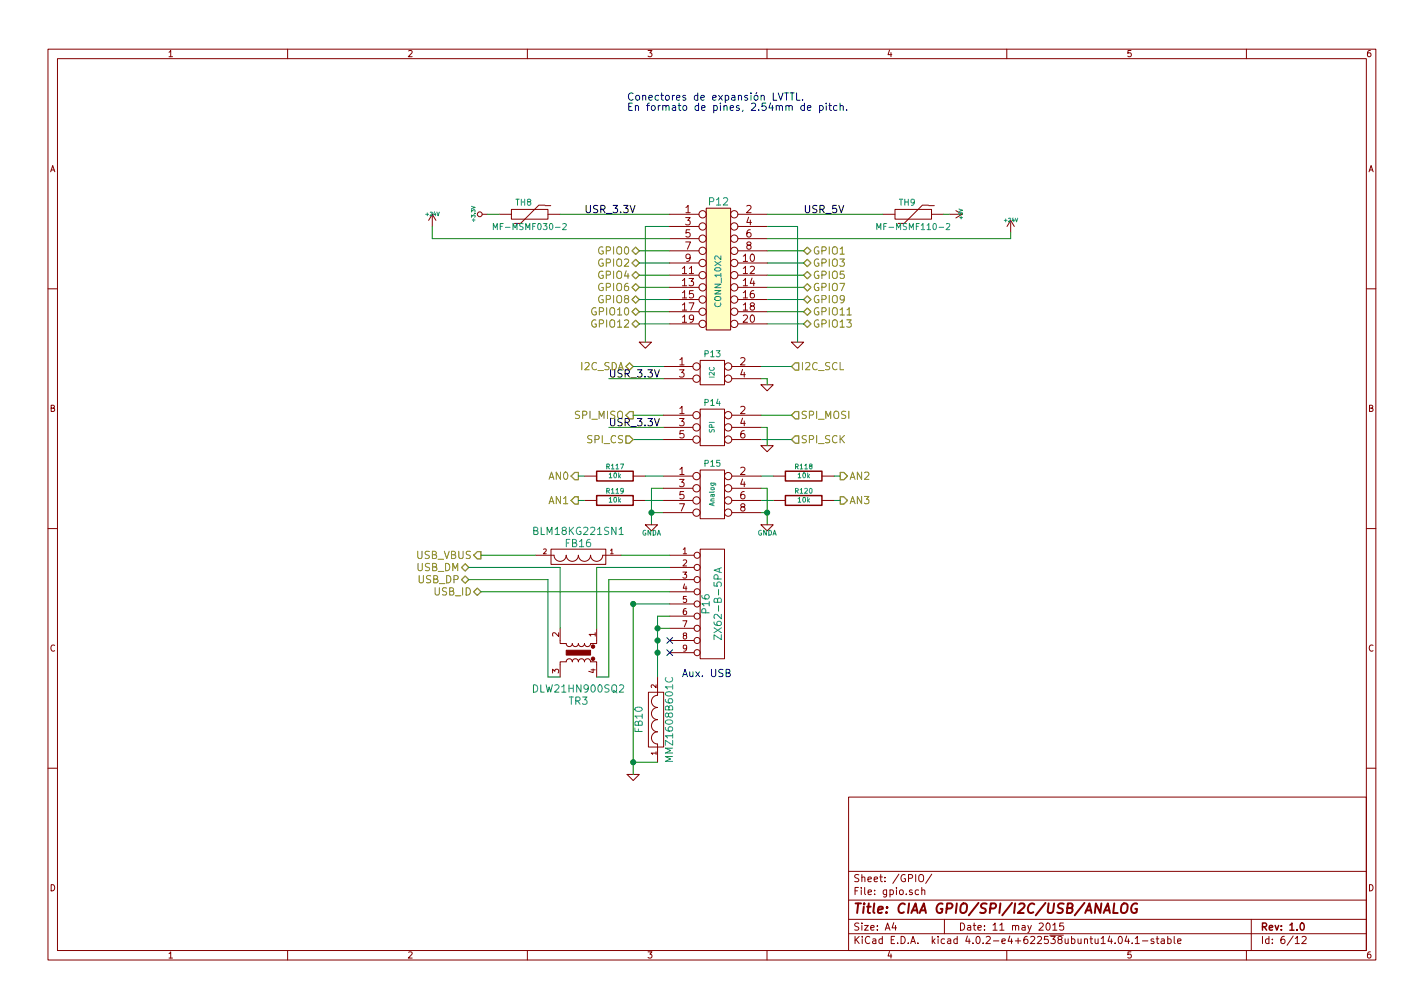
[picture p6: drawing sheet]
<svg xmlns="http://www.w3.org/2000/svg" width="297mm" height="210mm" viewBox="0 0 297 210" stroke-linecap="round" stroke-linejoin="round" font-family="sans-serif">
<g fill="none" stroke="#840000" stroke-width=".21">
<path d="M10 10.3h277v189.9h-277zM12 12.2h273v186.1h-273zM60 10.3v1.9M110 10.3v1.9M160 10.3v1.9M210 10.3v1.9M260 10.3v1.9M90.2 44.7l-.8 1.3M90.2 44.7v2.5M90.2 44.7l.7 1.3M100.6 44.7h1M104.1 44.7h2.6"/>
<path d="M106.7 43.7h7.6v2h-7.6zM113.7 42.8h-1.3l-3.8 3.8h-1.3M114.3 44.7h2.5M139.7 44.7h6.1M139.7 47.2h6.1M139.7 49.8h6.1M139.7 52.3h6.1M139.7 54.9h6.1M139.7 57.4h6.1M139.7 59.9h6.1M147.3 43.4h5.1v25.4h-5.1zM153.9 44.7h6.1"/>
<path d="M153.9 47.2h6.1M153.9 49.8h6.1M153.9 52.3h6.1M153.9 54.9h6.1M153.9 57.4h6.1M153.9 59.9h6.1M184.1 44.7h2.6M186.7 43.7h7.6v2h-7.6zM193.7 42.8h-1.3l-3.8 3.8h-1.3M194.3 44.7h2.5M198.1 44.7h2.6M199.4 43.9l1.3 .8"/>
<path d="M200.7 44.7l-1.3 .8M210.8 46l-.7 1.2M210.8 46v2.5M210.8 46l.8 1.2M10 60.2h2M133.3 71.4h2.6l-1.3 1.2zM138.4 76.4h6.1M138.4 79h6.1M139.7 67.6h6.1M139.7 62.5h6.1M139.7 65h6.1M146 75.2h5.1v5.1h-5.1z"/>
<path d="M152.7 76.4h6M152.7 79h6M153.9 67.6h6.1M153.9 62.5h6.1M153.9 65h6.1M165.1 71.4h2.5l-1.2 1.2zM285 60.2h2M121.9 99.3h2.6M132.1 99.3h2.5M138.4 99.3h6.1M138.4 86.6h6.1M138.4 89.1h6.1"/>
<path d="M138.4 91.7h6.1M146 85.3h5.1v7.7h-5.1zM146 98h5.1v10.2h-5.1zM152.7 99.3h6M152.7 86.6h6M152.7 89.1h6M152.7 91.7h6M158.7 80.3h2.6l-1.3 1.2zM158.7 93h2.6l-1.3 1.2zM161.3 99.3h2.5M171.4 99.3h2.6M10 110.3h2"/>
<path d="M111.8 115.8h3.8a1.27 1.27 0 0 0 1.2 1.3 1.27 1.27 0 0 0 1.3-1.3 1.27 1.27 0 0 0 1.3 1.3 1.27 1.27 0 0 0 1.2-1.3 1.27 1.27 0 0 0 1.3 1.3 1.27 1.27 0 0 0 1.3-1.3 1.27 1.27 0 0 0 1.3 1.3 1.27 1.27 0 0 0 1.2-1.3h3.8M114.9 114.5h11.5v3.2h-11.5zM121.9 104.4h2.6M132.1 104.4h2.5M134.6 109.5h2.6l-1.3 1.2zM138.4 104.4h6.1M138.4 101.8h6.1M138.4 106.9h6.1M139.7 115.8h5.1M139.7 118.4h5.1M146 114.5h5.1v22.9h-5.1zM152.7 104.4h6"/>
<path d="M152.7 101.8h6M152.7 106.9h6M158.7 109.5h2.6l-1.3 1.2zM161.3 104.4h2.5M171.4 104.4h2.6M285 110.3h2M116.8 131.1v3.1l1.3 .1a.64 .64 0 0 0 .7 .6 .64 .64 0 0 0 .6-.7v.1a.64 .64 0 0 0 .6 .6 .64 .64 0 0 0 .6-.7v.1a.64 .64 0 0 0 .7 .6 .64 .64 0 0 0 .6-.7v.1a.64 .64 0 0 0 .7 .6 .64 .64 0 0 0 .6-.7h1.3v-3.1M139.7 120.9h5.1M139.7 123.4h5.1M139.7 126h5.1M139.7 128.5h5.1M139.7 131.1h5.1"/>
<path d="M139.7 133.6h5.1M139.7 136.1h5.1M116.8 141.2v-3.2h1.3a.64 .64 0 0 1 .7-.6 .64 .64 0 0 1 .6 .6 .64 .64 0 0 1 .6-.6 .64 .64 0 0 1 .6 .6 .64 .64 0 0 1 .7-.6 .64 .64 0 0 1 .6 .6 .64 .64 0 0 1 .7-.6 .64 .64 0 0 1 .6 .6h1.3v3.2M135.3 144.4h3.1v11.4h-3.1zM137.2 141.2v3.8a1.27 1.27 0 0 0-1.3 1.3 1.27 1.27 0 0 0 1.3 1.3 1.27 1.27 0 0 0-1.3 1.2 1.27 1.27 0 0 0 1.3 1.3 1.27 1.27 0 0 0-1.3 1.3 1.27 1.27 0 0 0 1.3 1.2 1.27 1.27 0 0 0-1.3 1.3 1.27 1.27 0 0 0 1.3 1.3v3.8M10 160.2h2M130.8 161.5h2.5l-1.2 1.3zM177 166.3h108v32h-108zM285 160.2h2M60 198.3v1.9M110 198.3v1.9M160 198.3v1.9"/>
<path d="M177 194.8h108M177 191.8h108M177 187.8h108M177 181.8h108M186.4 192.5l-.3 1h.9M186.8 193v1M191.6 185.7l-.4-.1-.3 .3 .1 .6 .2 .1 .4-.1M191.7 182.6l.3-.2a.53 .53 0 0 1 .7 .5v.5a.51 .51 0 0 1-.8 .4 1.05 1.05 0 0 1-.2-1.2zM192.3 185.7l.2-.1 .4 .1v.9M192.3 185.1v1.5M194.4 182.3l-1.3 2M197 191.8v3"/>
<path d="M210 198.3v1.9M218.4 192.6l.1-.1a.8 .8 0 0 1 .6 .8 .8 .8 0 0 1-.6 .7 .97 .97 0 0 1-.1-1.4zM219.6 193l.4-.5v1.5M219.6 194h.9M221.8 192.5h-.7l-.1 .7h.7l.2 .2-.1 .5-.2 .1-.6-.1M233.4 195.5l.2-.2a.8 .8 0 0 1 .5 .8 .8 .8 0 0 1-.5 .7l-.4-.5zM235 195.2l-.3 1.1h.9M235.4 195.8v1M236.2 196.7v.1M236.8 195.8l.4-.5v1.5M236.8 196.8h.9M238.3 196.3h1.1"/>
<path d="M240.7 195.9l-.4-.1-.2 .2 .1 .3 .5 .1v.3h-.6M241.2 195.8h.5M241.4 195.3v1.3l.3 .2M242.2 195.9h.6l.1 .9M242.9 196.2l-.5 .1-.2 .2 .2 .3 .5-.1M243.6 195.9l.4-.1 .3 .3-.1 .6h-.6M243.6 195.3v1.5M244.9 195.3v1.3l.2 .2M245.6 196.3l.8-.1-.1-.3-.4-.1-.3 .2 .1 .7h.6M260 198.3v1.9M261 191.8v6.5M270.2 195.8l.4-.5v1.5"/>
<path d="M270.2 196.8h.8M271.6 195.5l.6-.2 .3 .5-1 1h1"/>
<circle cx="100.1" cy="44.7" r=".51"/>
<circle cx="146.6" cy="49.8" r=".76"/>
<circle cx="146.6" cy="52.3" r=".76"/>
<circle cx="146.6" cy="59.9" r=".76"/>
<circle cx="146.6" cy="57.4" r=".76"/>
<circle cx="146.6" cy="47.2" r=".76"/>
<circle cx="146.6" cy="54.9" r=".76"/>
<circle cx="146.6" cy="44.7" r=".76"/>
<circle cx="153.2" cy="44.7" r=".76"/>
<circle cx="153.2" cy="49.8" r=".76"/>
<circle cx="153.2" cy="59.9" r=".76"/>
<circle cx="153.2" cy="47.2" r=".76"/>
<circle cx="153.2" cy="52.3" r=".76"/>
<circle cx="153.2" cy="54.9" r=".76"/>
<circle cx="153.2" cy="57.4" r=".76"/>
<circle cx="145.3" cy="79" r=".76"/>
<circle cx="145.3" cy="76.4" r=".76"/>
<circle cx="146.6" cy="65" r=".76"/>
<circle cx="146.6" cy="62.5" r=".76"/>
<circle cx="146.6" cy="67.6" r=".76"/>
<circle cx="151.9" cy="76.4" r=".76"/>
<circle cx="151.9" cy="79" r=".76"/>
<circle cx="153.2" cy="65" r=".76"/>
<circle cx="153.2" cy="67.6" r=".76"/>
<circle cx="153.2" cy="62.5" r=".76"/>
<circle cx="145.3" cy="91.7" r=".76"/>
<circle cx="145.3" cy="86.6" r=".76"/>
<circle cx="145.3" cy="89.1" r=".76"/>
<circle cx="145.3" cy="99.3" r=".76"/>
<circle cx="151.9" cy="91.7" r=".76"/>
<circle cx="151.9" cy="99.3" r=".76"/>
<circle cx="151.9" cy="86.6" r=".76"/>
<circle cx="151.9" cy="89.1" r=".76"/>
<circle cx="145.3" cy="101.8" r=".76"/>
<circle cx="145.3" cy="104.4" r=".76"/>
<circle cx="145.3" cy="106.9" r=".76"/>
<circle cx="145.4" cy="115.8" r=".63"/>
<circle cx="145.4" cy="118.4" r=".63"/>
<circle cx="151.9" cy="106.9" r=".76"/>
<circle cx="151.9" cy="104.4" r=".76"/>
<circle cx="151.9" cy="101.8" r=".76"/>
<circle cx="145.4" cy="123.4" r=".63"/>
<circle cx="145.4" cy="120.9" r=".63"/>
<circle cx="145.4" cy="126" r=".63"/>
<circle cx="145.4" cy="133.6" r=".63"/>
<circle cx="145.4" cy="136.1" r=".63"/>
<circle cx="145.4" cy="131.1" r=".63"/>
<circle cx="145.4" cy="128.5" r=".63"/>
</g>
<path d="M124.5 98.3h7.6v2h-7.6zM163.8 98.3h7.6v2h-7.6zM124.5 103.4h7.6v2h-7.6zM163.8 103.4h7.6v2h-7.6zM271.3 192.7l.3-.2a.8 .8 0 0 1 .5 .8 .8 .8 0 0 1-.5 .7l-.4-.5z" fill="none" stroke="#840000" stroke-width=".3"/>
<path d="M230.2 190.4l.9-2 .4 2M230.4 189.9h1M232.4 188.4l-.2 2h.9M234 188.7a.66 .66 0 0 1 1.2 0 1.43 1.43 0 0 1-.6 1.7l-.6-.1a1.49 1.49 0 0 1 0-1.6zM237.2 188.5a1.02 1.02 0 0 0-1.2 .7 1.02 1.02 0 0 0 .5 1.2l.6-.1 .1-.7h-.4" fill="none" stroke="#840000" stroke-width=".41"/>
<g fill="none" stroke="#848400" stroke-width=".25">
<path d="M131.8 57.4l.8-.8 .7 .8-.7 .8zM131.8 59.9l.8-.7 .7 .7-.7 .8zM132.6 51.6l.7 .7-.7 .8-.8-.8zM132.6 54.1l.7 .8-.7 .7-.8-.7zM167.6 52.3l.8-.7 .8 .7-.8 .8zM167.6 54.9l.8-.8 .8 .8-.8 .7zM167.6 57.4l.8-.8 .8 .8-.8 .8zM167.6 59.9l.8-.7 .8 .7-.8 .8zM130.6 76.4l.7-.7 .8 .7-.8 .8zM131.8 62.5l.8-.8 .7 .8-.7 .7zM132.6 64.3l.7 .7-.7 .8-.8-.8zM132.6 66.8l.7 .8-.7 .7-.8-.7z"/>
<path d="M165.9 75.7h.7v1.5h-.7l-.8-.8zM167.6 62.5l.8-.8 .8 .8-.8 .7zM167.6 65l.8-.7 .8 .7-.8 .8zM167.6 67.6l.8-.8 .8 .8-.8 .7zM119.9 98.5h.7v1.6h-.7l-.8-.8zM130.6 90.9h.7l.8 .8-.8 .8h-.7zM131.3 85.8h.8v1.6h-.8l-.7-.8zM165.1 86.6l.8-.8h.7v1.6h-.7zM165.9 90.9h.7v1.6h-.7l-.8-.8zM175.3 98.5h.7l.8 .8-.8 .8h-.7zM96.3 118.4l.7-.8 .8 .8-.8 .7zM99.6 115.1h.7v1.5h-.7l-.8-.8z"/>
<path d="M119.9 103.6h.7v1.6h-.7l-.8-.8zM175.3 103.6h.7l.8 .8-.8 .8h-.7zM96.3 120.9l.7-.8 .8 .8-.8 .8zM98.8 123.4l.8-.7 .7 .7-.7 .8z"/>
</g>
<g fill="none" stroke="#008400" stroke-width=".21">
<path d="M90.2 47.2v2.6h49.5M101.6 44.7h2.5M116.8 44.7h22.9M133.3 52.3h6.4M133.3 54.9h6.4M133.3 57.4h6.4M133.3 59.9h6.4M139.7 47.2h-5.1v24.2M160 52.3h7.6M160 54.9h7.6M160 57.4h7.6M160 59.9h7.6"/>
<path d="M160 44.7h24.1M160 47.2h6.4v24.2M196.8 44.7h1.3M210.8 48.5v1.3h-50.8M127 79h11.4M132.1 76.4h6.3M133.3 62.5h6.4M133.3 65h6.4M133.3 67.6h6.4M158.7 76.4h6.4M158.7 79h1.3v1.3M160 62.5h7.6"/>
<path d="M160 65h7.6M160 67.6h7.6M120.6 99.3h1.3M127 89.1h11.4M132.1 86.6h6.3M132.1 91.7h6.3M134.6 99.3h3.8M158.7 86.6h6.4M158.7 91.7h6.4M158.7 99.3h2.6M158.7 89.1h1.3v3.9M174 99.3h1.3"/>
<path d="M97.8 118.4h19v12.7M100.3 115.8h11.5M120.6 104.4h1.3M129.5 115.8h10.2M134.6 104.4h3.8M135.9 106.9h2.5M138.4 101.8h-2.5v7.7M139.7 118.4h-15.2v12.7M158.7 106.9h1.3M158.7 101.8h1.3v7.7M158.7 104.4h2.6M174 104.4h1.3"/>
<path d="M97.8 120.9h16.5v20.3h2.5M100.3 123.4h39.4M137.2 131.1h2.5M139.7 128.5h-2.5v12.7M139.7 120.9h-12.7v20.3h-2.5M139.7 126h-7.6v35.5M132.1 159h5.1"/>
</g>
<path d="M176.7 65.7h.9" fill="none" stroke="#848400" stroke-width=".21"/>
<path d="M102.9 47.9v-1.3l.4 .9 .4-.9v1.3M117.4 46.7l.5-.1 .2 .4-.8 .9h.8M182.9 47.9v-1.3l.4 .9 .4-.9v1.3M197.4 46.7l.5-.1 .2 .4-.8 .9h.8M129.1 110.4l.5-.4v1.5M129.1 111.5h.9M150 118.6v.7M150.5 118.4l-1.6 .5 1.6 .6M150.5 132.4v1l-1.6-1v1M138.9 141.3a.72 .72 0 0 0 .5 1 .72 .72 0 0 0 .9-.7l-.1-.3M140.3 157.8h-1.5l1.1 .5-1.1 .5h1.5" fill="none" stroke="#008484" stroke-width=".21"/>
<g fill="#008400" stroke="#008400" stroke-width=".25">
<circle cx="135.9" cy="106.9" r=".51"/>
<circle cx="132.1" cy="159" r=".51"/>
<circle cx="137.2" cy="131.1" r=".51"/>
<circle cx="137.2" cy="133.6" r=".51"/>
<circle cx="137.2" cy="136.1" r=".51"/>
<circle cx="160" cy="106.9" r=".51"/>
<circle cx="132.1" cy="126" r=".51"/>
</g>
<g fill="none" stroke="#0000c2" stroke-width=".21">
<path d="M162.3 19.4l.5 1.5 .5-1.5M163.6 19.4h.9M164.1 19.4v1.5M164.8 19.4h.9M165.2 19.4v1.5M166.2 19.4v1.5h.7M167.4 20.7v.2M168.4 22.5l.8-.1-.1-.3-.4-.1-.3 .2 .1 .8h.6M171 22.1l.4-.1 .3 .3-.1 .7h-.6M171 22v1.5M172.3 21.5v.2M172.3 22v1"/>
<path d="M172.9 22h.6M173.1 21.5v1.3l.4 .2M174.6 22.1l-.4-.1-.3 .3 .1 .7h.6M175.2 22.2l.1-.1a.36 .36 0 0 1 .6 .1v.8M175.2 21.5v1.5M176.6 22.9v.1M151.5 140.4l.6-.1 .2-.3-.1-.2-.7-.2v1.5h.5l.3-.2v-.3l-.3-.2"/>
</g>
<g fill="#840000" stroke="#840000" stroke-width=".21">
<path d="M118.1 135.6h5.1v1h-5.1z"/>
<circle cx="123.7" cy="134.9" r=".36"/>
<circle cx="123.7" cy="137.4" r=".36"/>
</g>
<path d="M147.3 43.4h5.1v25.4h-5.1z" fill="#ffffc2" stroke="#ffffc2" stroke-width=".21"/>
<path d="M139.1 133l1.2 1.2M139.1 135.5l1.2 1.2M140.3 133l-1.2 1.2M140.3 135.5l-1.2 1.2" fill="none" stroke="#000084" stroke-width=".21"/>
<text font-size="2.8" fill="#840000" x="178" y="190.5">Title: CIAA GPIO/SPI/I2C/USB/ANALOG</text>
<g font-size="2.1" fill="#0000c2">
<text x="130.8" y="21">Conectores de expansión LVTTL.</text>
<text x="130.8" y="23.1">En formato de pines, 2.54mm de pitch.</text>
<text x="142.2" y="141.2">Aux. USB</text>
</g>
<g font-size="2.1" fill="#840000">
<text x="113.9" y="43.6">-</text>
<text x="142.9" y="44.4">1</text>
<text x="142.9" y="47">3</text>
<text x="155.6" y="44.4">2</text>
<text x="155.6" y="47">4</text>
<text x="194" y="43.6">-</text>
<text x="142.9" y="49.5">5</text>
<text x="142.9" y="52.1">7</text>
<text x="155.6" y="49.5">6</text>
<text x="155.6" y="52.1">8</text>
<text x="142.3" y="57.1">11</text>
<text x="142.3" y="59.7">13</text>
<text x="142.9" y="54.6">9</text>
<text x="155" y="54.6">10</text>
<text x="155" y="57.1">12</text>
<text x="155" y="59.7">14</text>
<text x="142.3" y="62.2">15</text>
<text x="142.3" y="64.8">17</text>
<text x="155" y="62.2">16</text>
<text x="155" y="64.8">18</text>
<text x="142.3" y="67.3">19</text>
<text x="155" y="67.3">20</text>
<text x="141.7" y="76.2">1</text>
<text x="154.4" y="76.2">2</text>
<text x="141.7" y="78.7">3</text>
<text x="154.4" y="78.7">4</text>
<text x="141.7" y="86.4">1</text>
<text x="141.7" y="88.9">3</text>
<text x="154.4" y="86.4">2</text>
<text x="154.4" y="88.9">4</text>
<text x="141.7" y="91.4">5</text>
<text x="154.4" y="91.4">6</text>
<text x="141.7" y="99.1">1</text>
<text x="141.7" y="101.6">3</text>
<text x="154.4" y="99.1">2</text>
<text x="154.4" y="101.6">4</text>
<text x="141.7" y="104.1">5</text>
<text x="141.7" y="106.7">7</text>
<text x="154.4" y="104.1">6</text>
<text x="154.4" y="106.7">8</text>
<text x="178" y="184">Sheet: /GPIO/</text>
<text x="178" y="186.7">File: gpio.sch</text>
<text x="178" y="196.9">KiCad E.D.A. kicad 4.0.2-e4+622538ubuntu14.04.1-stable</text>
<text x="178" y="194.1">Size: A4</text>
<text x="200" y="194.1">Date: 11 may 2015</text>
<text x="263" y="194.1">Rev: 1.0</text>
<text x="263" y="196.9">Id: 6/12</text>
</g>
<g font-size="2.1">
<text x="121.9" y="44.4">USR_3.3V</text>
<text x="167.6" y="44.4">USR_5V</text>
<text x="127" y="78.7">USR_3.3V</text>
<text x="127" y="88.9">USR_3.3V</text>
</g>
<g font-size="2.1" fill="#008484">
<text x="148" y="42.8">P12</text>
<text x="111.8" y="111.6">BLM18KG221SN1</text>
<text x="118" y="114.1">FB16</text>
<text x="148" y="127.9" transform="rotate(-90 148 127.9)">P16</text>
<text x="150.5" y="132" transform="rotate(-90 150.5 132)">ZX62-B-5PA</text>
<text x="111.6" y="144.4">DLW21HN900SQ2</text>
<text x="118.6" y="147">TR3</text>
<text x="134" y="152.7" transform="rotate(-90 134 152.7)">FB10</text>
<text x="140.4" y="158.2" transform="rotate(-90 140.4 158.2)">MMZ1608B601C</text>
</g>
<g font-size="2.1" fill="#848400">
<text x="124.9" y="53.1">GPIO0</text>
<text x="169.6" y="53.1">GPIO1</text>
<text x="124.9" y="55.6">GPIO2</text>
<text x="124.9" y="58.2">GPIO4</text>
<text x="169.6" y="55.6">GPIO3</text>
<text x="169.6" y="58.2">GPIO5</text>
<text x="123.7" y="65.8">GPIO10</text>
<text x="124.9" y="60.7">GPIO6</text>
<text x="124.9" y="63.2">GPIO8</text>
<text x="169.6" y="60.7">GPIO7</text>
<text x="169.6" y="63.2">GPIO9</text>
<text x="169.6" y="65.8">GPIO11</text>
<text x="123.7" y="68.3">GPIO12</text>
<text x="169.6" y="68.3">GPIO13</text>
<text x="121.2" y="77.2">I2C_SDA</text>
<text x="167" y="77.2">I2C_SCL</text>
<text x="120.1" y="87.4">SPI_MISO</text>
<text x="167" y="87.4">SPI_MOSI</text>
<text x="122.6" y="92.5">SPI_CS</text>
<text x="167" y="92.5">SPI_SCK</text>
<text x="114.5" y="100.1">AN0</text>
<text x="177.2" y="100.1">AN2</text>
<text x="114.5" y="105.2">AN1</text>
<text x="177.2" y="105.2">AN3</text>
<text x="86.8" y="116.6">USB_VBUS</text>
<text x="86.9" y="119.1">USB_DM</text>
<text x="87.2" y="121.7">USB_DP</text>
<text x="90.6" y="124.2">USB_ID</text>
</g>
<g font-size="1.8" fill="#840000">
<text x="35" y="11.9">1</text>
<text x="85" y="11.9">2</text>
<text x="135" y="11.9">3</text>
<text x="185" y="11.9">4</text>
<text x="235" y="11.9">5</text>
<text x="285" y="11.9">6</text>
<text x="10.4" y="35.9">A</text>
<text x="285.4" y="35.9">A</text>
<text x="10.4" y="85.9">B</text>
<text x="285.4" y="85.9">B</text>
<text x="142.4" y="115.6">1</text>
<text x="142.4" y="118.1">2</text>
<text x="142.4" y="120.6">3</text>
<text x="142.4" y="123.2">4</text>
<text x="142.4" y="125.7">5</text>
<text x="142.4" y="128.3">6</text>
<text x="142.4" y="130.8">7</text>
<text x="10.4" y="135.9">C</text>
<text x="116.6" y="132.8" transform="rotate(-90 116.6 132.8)">2</text>
<text x="124.2" y="132.8" transform="rotate(-90 124.2 132.8)">1</text>
<text x="142.4" y="133.3">8</text>
<text x="142.4" y="135.9">9</text>
<text x="285.4" y="135.9">C</text>
<text x="116.6" y="140.4" transform="rotate(-90 116.6 140.4)">3</text>
<text x="124.2" y="140.4" transform="rotate(-90 124.2 140.4)">4</text>
<text x="10.4" y="185.9">D</text>
<text x="285.4" y="185.9">D</text>
<text x="35" y="199.9">1</text>
<text x="85" y="199.9">2</text>
<text x="135" y="199.9">3</text>
<text x="185" y="199.9">4</text>
<text x="235" y="199.9">5</text>
<text x="285" y="199.9">6</text>
</g>
<g font-size="1.8" fill="#008484">
<text x="104" y="47.9">MF-MSMF030-2</text>
<text x="107.5" y="42.9">TH8</text>
<text x="184" y="47.9">MF-MSMF110-2</text>
<text x="187.6" y="42.9">TH9</text>
<text x="150.4" y="63.8" transform="rotate(-90 150.4 63.8)">CONN_10X2</text>
<text x="147" y="74.5">P13</text>
<text x="147" y="84.6">P14</text>
<text x="147" y="97.3">P15</text>
</g>
<g font-size="1.4" fill="#008484">
<text x="149" y="78.8" transform="rotate(-90 149 78.8)">I2C</text>
<text x="149" y="90.3" transform="rotate(-90 149 90.3)">SPI</text>
<text x="126.6" y="97.9">R117</text>
<text x="127.1" y="99.7">10k</text>
<text x="166" y="97.9">R118</text>
<text x="166.5" y="99.7">10k</text>
<text x="126.6" y="102.9">R119</text>
<text x="127.1" y="104.8">10k</text>
<text x="149" y="105.5" transform="rotate(-90 149 105.5)">Analog</text>
<text x="166" y="102.9">R120</text>
<text x="166.5" y="104.8">10k</text>
<text x="133.8" y="111.7">GNDA</text>
<text x="157.9" y="111.7">GNDA</text>
</g>
<g font-size="1.4" fill="#840000">
<text x="113.3" y="115.6">2</text>
<text x="127.3" y="115.6">1</text>
<text x="136.9" y="143.5" transform="rotate(-90 136.9 143.5)">2</text>
<text x="136.9" y="157.5" transform="rotate(-90 136.9 157.5)">1</text>
</g>
<g font-size="1.1" fill="#008484">
<text x="88.9" y="45">+24V</text>
<text x="99.1" y="46.1" transform="rotate(-90 99.1 46.1)">+3.3V</text>
<text x="200.8" y="45.7" transform="rotate(-90 200.8 45.7)">+5V</text>
<text x="209.6" y="46.3">+24V</text>
</g>
</svg>
